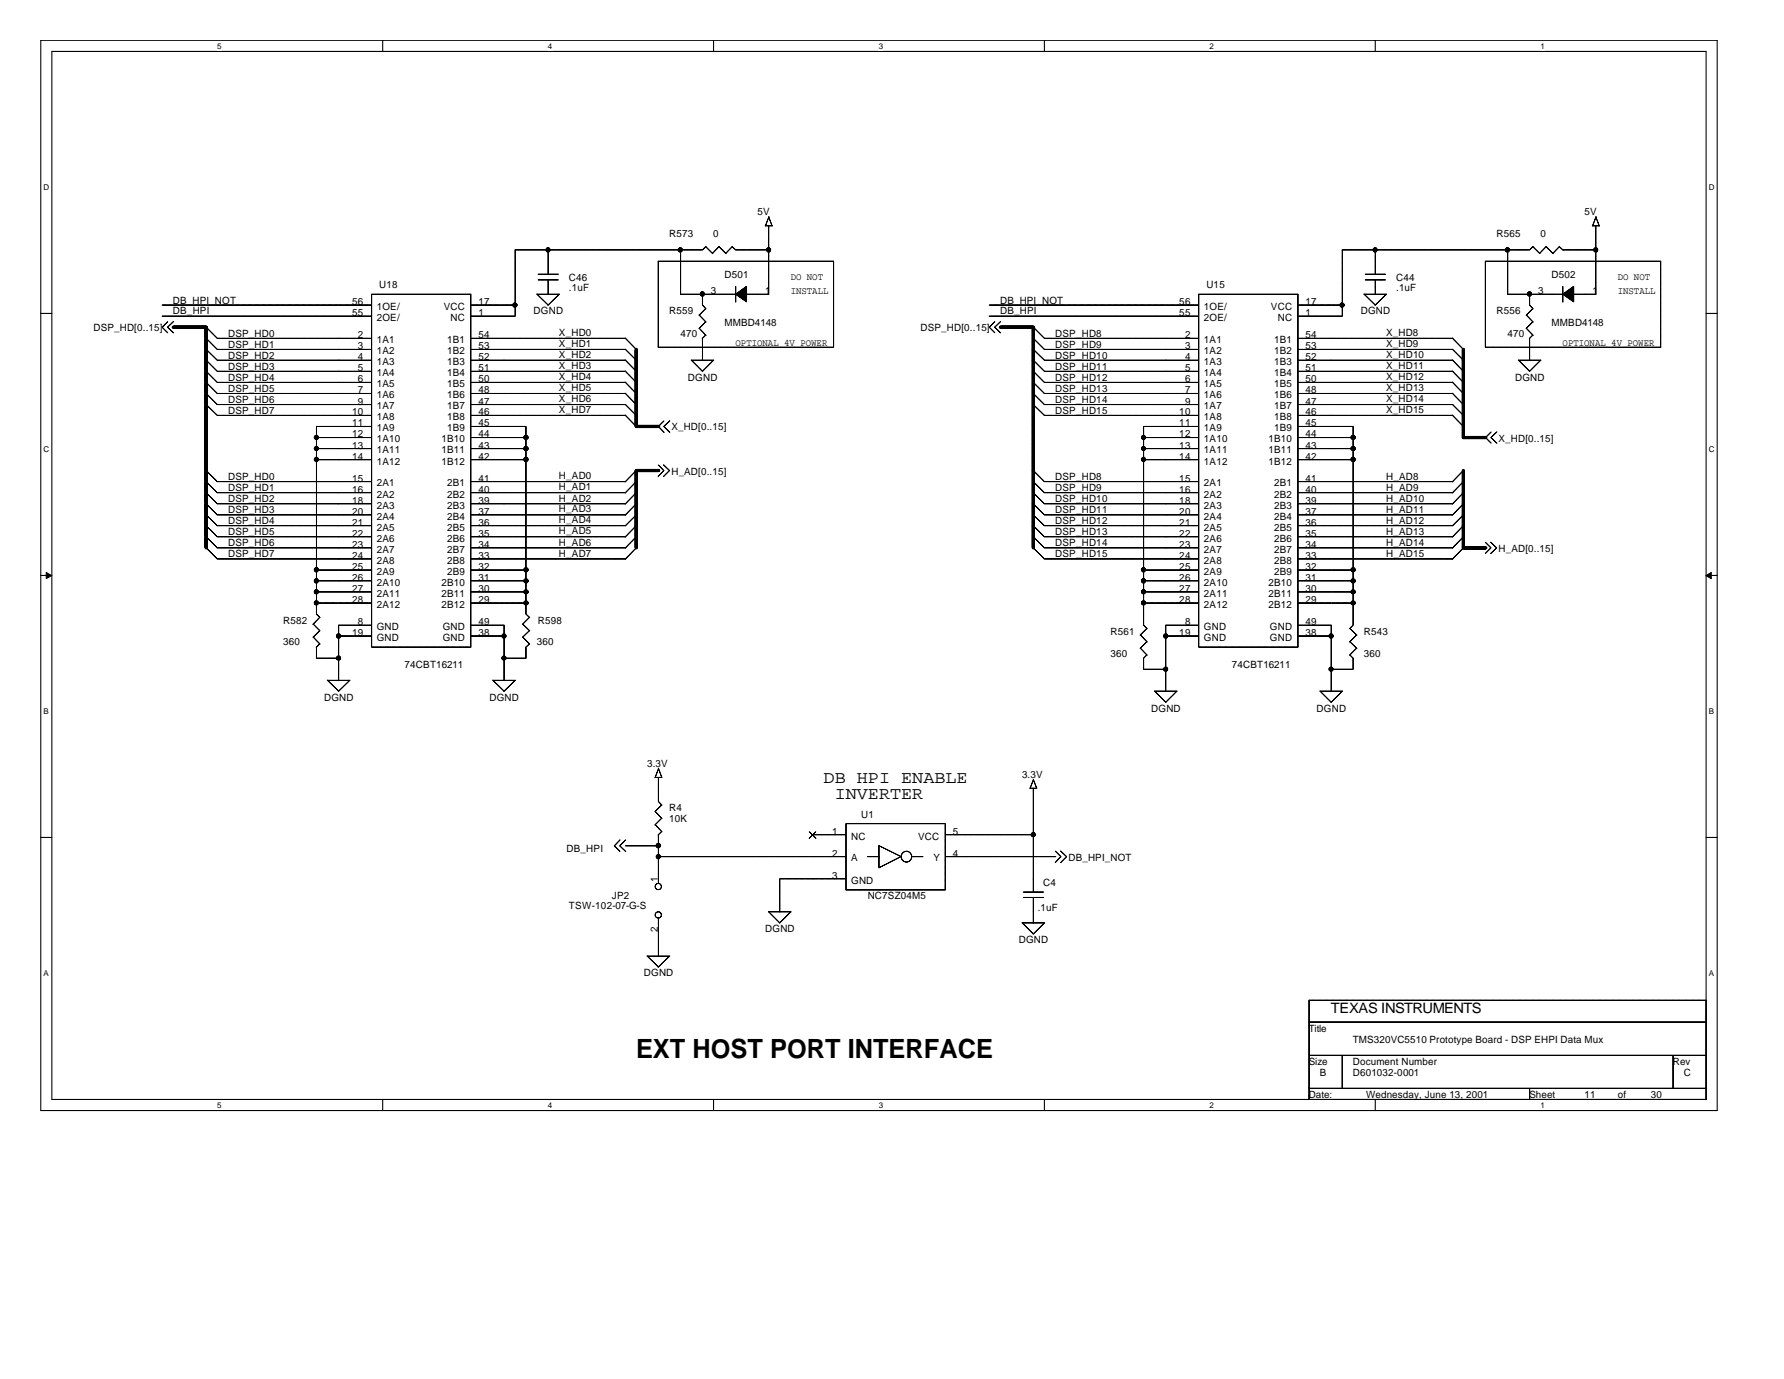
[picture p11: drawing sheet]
<svg xmlns="http://www.w3.org/2000/svg" width="279mm" height="216mm" viewBox="0 0 279 216" stroke-linecap="round" stroke-linejoin="round" font-family="sans-serif">
<path d="M6.4 6.3h262.5v167.6h-262.5zM8.1 8.1h259.1v164h-259.1z" fill="none" stroke="#000" stroke-width=".17"/>
<g fill="#fff">
<path d="M34 6.6h.7v1.4h-.7z"/>
<path d="M34 172.4h.7v1.4h-.7z"/>
</g>
<path d="M59.9 6.3v1.8M59.9 172.1v1.8" fill="none" stroke="#000" stroke-width=".17"/>
<g fill="#fff">
<path d="M85.8 6.6h.7v1.4h-.7z"/>
<path d="M85.8 172.4h.7v1.4h-.7z"/>
</g>
<path d="M111.8 6.3v1.8M111.8 172.1v1.8" fill="none" stroke="#000" stroke-width=".17"/>
<g fill="#fff">
<path d="M137.6 6.6h.7v1.4h-.7z"/>
<path d="M137.6 172.4h.7v1.4h-.7z"/>
</g>
<path d="M163.6 6.3v1.8M163.6 172.1v1.8" fill="none" stroke="#000" stroke-width=".17"/>
<g fill="#fff">
<path d="M189.4 6.6h.7v1.4h-.7z"/>
<path d="M189.4 172.4h.7v1.4h-.7z"/>
</g>
<path d="M215.4 6.3v1.8M215.4 172.1v1.8" fill="none" stroke="#000" stroke-width=".17"/>
<g fill="#fff">
<path d="M241.3 6.6h.6v1.4h-.6z"/>
<path d="M241.3 172.4h.6v1.4h-.6z"/>
<path d="M6.8 28.6h.9v1.4h-.9z"/>
<path d="M267.6 28.6h.9v1.4h-.9z"/>
<path d="M6.8 69.6h.9v1.4h-.9z"/>
<path d="M267.6 69.6h.9v1.4h-.9z"/>
</g>
<path d="M6.4 49.1h1.7M267.2 49.1h1.7" fill="none" stroke="#000" stroke-width=".17"/>
<g fill="#fff">
<path d="M6.8 110.6h.8v1.4h-.8z"/>
<path d="M267.6 110.6h.8v1.4h-.8z"/>
</g>
<path d="M6.4 90.1h1.7M267.2 90.1h1.7" fill="none" stroke="#000" stroke-width=".17"/>
<g fill="#000" stroke="#000" stroke-width=".16">
<path d="M7.2 89.6l.9 .5-.9 .5z" fill-rule="evenodd"/>
<path d="M267.2 90.1l.8-.5v1z" fill-rule="evenodd"/>
</g>
<g fill="#fff">
<path d="M6.8 151.6h.8v1.4h-.8z"/>
<path d="M267.6 151.6h.8v1.4h-.8z"/>
</g>
<g fill="none" stroke="#000" stroke-width=".17">
<path d="M85.8 39.1v3.9M106.6 39.1v7M110.5 38.6l1.1 1.1M110.6 38.6l-.6 .5h-29.3v10.4M112.6 38.6l1.1 1.1M112.6 38.6l-1 1.1M114.7 38.6l.6 .6M114.7 38.6l-1 1.1M115.2 39.1h5.2M119.8 35.4h1.1M120.4 35.4v10.7M120.4 34l.5 1.4"/>
<path d="M120.4 33.9l-.5 1.5M215.4 39.1v3.9M236.1 39.1v7M240.1 38.6l1.1 1.1M240.1 38.6l-.5 .5h-29.4v10.4M242.1 38.6l1.1 1.1M242.2 38.6l-1.1 1.1M244.2 38.6l.6 .6M244.3 38.6l-1.1 1.1M244.8 39.1h5.2M249.4 35.4h1M249.9 35.4v10.7"/>
<path d="M249.9 34l.6 1.4M250 33.9l-.6 1.5M25.4 47.8h32.8M25.4 49.5h32.8M26.3 50.3l-.9 .9 .9 .9M27.2 50.3l-1 .9 1 .9M32.3 58.1l1.7 1.8h24.2M32.3 54.7l1.7 1.7h24.2M32.3 51.2l1.7 1.8h24.2M32.3 52.9l1.7 1.8h24.2M32.3 56.4l1.7 1.7h24.2M32.3 59.8l1.7 1.8h24.2"/>
<path d="M58.2 46.1h15.5v55.2h-15.5zM73.7 56.4h24.3M73.7 53h24.3M73.7 54.7h24.3M73.7 58.1h24.3M73.7 59.9h24.3M73.7 47.8h7M73.7 49.5h7M84.1 46l1.7 1.8M84.1 46.1h3.5M84.3 43.8h3.2M84.3 42.9h3.2"/>
<path d="M85.8 43.8v2.3M87.6 46.1l-1.8 1.7M97.9 52.9l1.7 1.8M97.9 54.7l1.7 1.7M97.9 56.4l1.7 1.7M97.9 58.1l1.7 1.8M97.9 59.8l1.7 1.8M106.6 46.1h8.6M108.2 56.4l1.8 1.7M108.3 56.4h3.5M109.5 49.3l1.1 1.1M109.5 51.4l1.1 1.1"/>
<path d="M110 46.1v1.7l.6 .6M110 53v3.4M110.5 48.3l-1 1.1M110.5 50.4l-1 1M110.5 52.5l-.5 .5M111.8 56.4l-1.8 1.8M115.2 44.8v2.5M116.9 46.1h3.5M154.9 47.8h32.8M154.9 49.5h32.8M155.8 50.3l-.9 .9 .9 .9M156.7 50.3l-.9 .9 .9 .9"/>
<path d="M161.8 54.7l1.8 1.7h24.1M161.8 51.2l1.8 1.8h24.1M161.8 52.9l1.8 1.8h24.1M161.8 56.4l1.8 1.7h24.1M161.8 58.1l1.8 1.8h24.1M161.8 59.8l1.8 1.8h24.1M187.7 46.1h15.6v55.2h-15.6zM203.3 56.4h24.2M203.3 53h24.2M203.3 54.7h24.2M203.3 58.1h24.2M203.3 59.9h24.2"/>
<path d="M203.3 47.8h7M203.3 49.5h7M213.6 46l1.8 1.8M213.6 46.1h3.6M213.8 43.8h3.2M213.8 42.9h3.2M215.4 43.8v2.3M217.1 46.1l-1.8 1.7M227.4 52.9l1.8 1.8M227.4 54.7l1.8 1.7M227.4 56.4l1.8 1.7M227.4 58.1l1.8 1.8"/>
<path d="M227.4 59.8l1.8 1.8M236.1 46.1h8.7M237.8 56.4l1.8 1.7M237.8 56.4h3.5M239 49.3l1.1 1.1M239 51.4l1.1 1.1M239.6 46.1v1.7l.5 .6M239.6 53v3.4M240.1 48.3l-1.1 1.1M240.1 50.4l-1.1 1M240.1 52.5l-.6 .5M241.3 56.4l-1.8 1.8"/>
<path d="M244.8 44.8v2.5M246.4 46.1h3.5M32.3 61.6l1.7 1.7h24.2M32.3 63.3l1.7 1.7h24.2M32.3 73.6l1.7 1.8h24.2M32.3 75.4l1.7 1.7h24.2M32.3 77.1l1.7 1.8h24.2M32.3 78.8l1.7 1.8h24.2M49.6 68.5h8.6M49.6 70.2h8.6M49.6 72h8.6M58.2 66.8h-8.6v29.3l.5 .6"/>
<path d="M73.7 61.6h24.3M73.7 63.3h24.3M73.7 65h24.3M73.7 66.8h8.7M73.7 68.5h8.7M73.7 70.2h8.7M73.7 72h8.7M73.7 75.4h24.3M73.7 77.1h24.3M73.7 78.9h24.3M82.4 66.8v29.3l.6 .6M97.9 61.6l1.7 1.7"/>
<path d="M97.9 63.3l1.7 1.7M97.9 65l1.7 1.8M99.6 73.7l-1.7 1.7M99.6 75.4l-1.7 1.8M99.6 77.1l-1.7 1.8M99.6 78.9l-1.7 1.8M103.1 72.8l.9 .9-.9 .9M103.9 72.8l1 .9-1 .9M104 65.9l-.9 .9 .9 .9M104.9 65.9l-.9 .9 .9 .9M161.8 61.6l1.8 1.7h24.1M161.8 63.3l1.8 1.7h24.1"/>
<path d="M161.8 73.6l1.8 1.8h24.1M161.8 75.4l1.8 1.7h24.1M161.8 77.1l1.8 1.8h24.1M161.8 78.8l1.8 1.8h24.1M179.1 68.5h8.6M179.1 70.2h8.6M179.1 72h8.6M187.7 66.8h-8.6v31.1l.6 .5M203.3 61.6h24.2M203.3 63.3h24.2M203.3 65h24.2M203.3 66.8h8.7"/>
<path d="M203.3 68.5h8.7M203.3 70.2h8.7M203.3 72h8.7M203.3 75.4h24.2M203.3 77.1h24.2M203.3 78.9h24.2M211.9 66.8v31.1l-.5 .5M227.4 63.3l1.8 1.7M227.4 61.6l1.8 1.7M227.4 65l1.8 1.8M229.2 77.1l-1.8 1.8M229.2 78.9l-1.8 1.8"/>
<path d="M229.2 73.7l-1.8 1.7M229.2 75.4l-1.8 1.8M233.5 67.6l-.8 .9 .8 .9M234.4 67.6l-.9 .9 .9 .9M32.3 80.6l1.7 1.7h24.2M32.3 82.3l1.7 1.7h24.2M32.3 84l1.7 1.8h24.2M32.3 85.7l1.7 1.8h24.2M49.1 97.7l1 1.1M49.1 99.7l1 1.1M49.6 89.2h8.6M49.6 90.9h8.6"/>
<path d="M49.6 92.7h8.6M49.6 94.4h8.6M50.1 96.7l-1.1 1.1M50.1 98.7l-1.1 1.1M53 99.6h5.2M58.2 97.9h-5.2v8.7M73.7 80.6h24.3M73.7 82.3h24.3M73.7 84h24.3M73.7 85.8h24.3M73.7 87.5h24.3M73.7 89.2h8.7"/>
<path d="M73.7 90.9h8.7M73.7 92.7h8.7M73.7 94.4h8.7M73.7 97.9h5.2v8.7M73.7 99.6h5.2M81.9 97.7l1.1 1.1M81.9 99.7l1.1 1.1M82.9 96.7l-1.1 1.1M82.9 98.7l-1.1 1.1M99.6 80.6l-1.7 1.7M99.6 82.3l-1.7 1.8M99.6 84l-1.7 1.8"/>
<path d="M99.6 85.8l-1.7 1.8M161.8 80.6l1.8 1.7h24.1M161.8 82.3l1.8 1.7h24.1M161.8 84l1.8 1.8h24.1M161.8 85.7l1.8 1.8h24.1M178.6 99.4l1.1 1.1M179.1 89.2h8.6M179.1 90.9h8.6M179.1 92.7h8.6M179.1 94.4h8.6M179.6 98.4l-1 1M182.6 99.6h5.1"/>
<path d="M187.7 97.9h-5.1v10.4M203.3 80.6h24.2M203.3 82.3h24.2M203.3 84h24.2M203.3 85.8h24.2M203.3 87.5h24.2M203.3 89.2h8.7M203.3 90.9h8.7M203.3 92.7h8.7M203.3 94.4h8.7M203.3 97.9h5.2v10.4M203.3 99.6h5.2"/>
<path d="M211.4 98.4l1.1 1M212.5 99.4l-1.1 1.1M229.2 80.6l-1.8 1.7M229.2 85.8l-1.8 1.8M229.2 84l-1.8 1.8M229.2 82.3l-1.8 1.8M232.6 84.9l.9 .9-.9 .9M233.5 84.9l.9 .9-.9 .9M49.6 101.3v1.7h3.5M50.1 100.8l-.6 .6M51.3 106.5l1.7 1.7M51.3 106.5h3.5"/>
<path d="M54.8 106.5l-1.8 1.8M77.2 106.5l1.7 1.7M77.2 106.5h3.5M78.9 103h3.5M80.7 106.5l-1.8 1.8M82.4 101.3v1.7M82.9 100.8l-.6 .6M178.6 101.5l1.1 1.1M179.1 103v1.8h3.5M179.6 100.5l-1 1M179.6 102.5l-.5 .6M180.8 108.2l1.8 1.7"/>
<path d="M180.8 108.2h3.6M184.3 108.2l-1.8 1.8M206.7 108.2l1.8 1.7M206.7 108.2h3.6M208.5 104.8h3.5M210.2 108.2l-1.8 1.8M211.4 100.5l1.1 1M211.4 102.5l.6 .6M211.9 103v1.8M212.5 101.5l-1.1 1.1M6.4 131.1h1.7M97.1 131.5l-.9 .9 .9 .9"/>
<path d="M98 132.4h5.2M98 131.5l-.9 .9 .9 .9M102.6 121.7h1M102.6 127l1.1 1.2M102.6 129.1l1.1 1.1M103.1 121.7v3.8l.6 .6M103.1 130.7v7.6M103.1 120.3l.6 1.5M103.1 134.1h29.4M103.2 120.3l-.6 1.4M103.6 126l-1 1.1M103.6 128.1l-1 1.1"/>
<path d="M103.6 130.2l-.5 .5M127.3 130.7h5.2M132.5 129h15.5v10.3h-15.5zM132.5 137.6h-10.4v5.2M135.9 134.1h1.8M137.6 132.4l3.5 1.7M137.7 132.4v3.5M141.2 134.1l-3.5 1.8M142.8 134.1h1.8M148 134.1h17.3M148 130.7h13.9M160.3 139.7h3.1"/>
<path d="M161.3 123.4h1M161.8 123.4v16.3M161.8 122.1l.6 1.4M161.9 122l-.6 1.4M165.3 133.2l.9 .9-.9 1M166.1 133.2l.9 .9-.9 1M267.2 131.1h1.7M101.3 149.7l1.8 1.7M101.4 149.7h3.5M103.1 143.8v5.9M104.9 149.7l-1.8 1.7M120.3 142.7l1.8 1.8"/>
<path d="M120.4 142.8h3.5M123.9 142.8l-1.8 1.7M160.1 144.4l1.7 1.8M160.1 144.5h3.5M160.3 140.5h3.1M161.8 140.5v4M163.6 144.5l-1.8 1.8M205 156.6h62.2v15.5h-62.2zM205 160h62.2M205 165.2h62.2M205 170.4h62.2M210.2 165.2v5.2"/>
<path d="M239.6 170.4v1.7M262 165.2v5.2"/>
<circle cx="103.1" cy="138.8" r=".49"/>
<circle cx="142" cy="134.1" r=".83"/>
<circle cx="103.1" cy="143.2" r=".49"/>
</g>
<path d="M103.1 40.9h27.5v13.5h-27.5zM232.6 40.9h27.5v13.5h-27.5zM126.7 130.2l1.1 1.1M127.8 130.2l-1.1 1.1" fill="none" stroke="#000" stroke-width=".16"/>
<g fill="#000" stroke="#000" stroke-width=".17">
<path d="M115.2 46.1l1.7-1.3v2.5z" fill-rule="evenodd"/>
<path d="M244.8 46.1l1.7-1.3v2.5z" fill-rule="evenodd"/>
<circle cx="85.8" cy="39.1" r=".33"/>
<circle cx="106.6" cy="39.1" r=".33"/>
<circle cx="120.4" cy="39.1" r=".33"/>
<circle cx="215.4" cy="39.1" r=".33"/>
<circle cx="236.1" cy="39.1" r=".33"/>
<circle cx="249.9" cy="39.1" r=".33"/>
<circle cx="80.6" cy="47.8" r=".33"/>
<circle cx="110" cy="46" r=".33"/>
<circle cx="210.2" cy="47.8" r=".33"/>
<circle cx="239.5" cy="46" r=".33"/>
<circle cx="49.5" cy="71.9" r=".33"/>
<circle cx="49.5" cy="70.2" r=".32"/>
<circle cx="49.5" cy="68.5" r=".32"/>
<circle cx="82.4" cy="71.9" r=".33"/>
<circle cx="82.4" cy="70.2" r=".33"/>
<circle cx="82.4" cy="68.5" r=".33"/>
<circle cx="179.1" cy="71.9" r=".33"/>
<circle cx="179.1" cy="70.2" r=".32"/>
<circle cx="179.1" cy="68.5" r=".32"/>
<circle cx="211.9" cy="71.9" r=".33"/>
<circle cx="211.9" cy="70.2" r=".33"/>
<circle cx="211.9" cy="68.5" r=".33"/>
<circle cx="49.5" cy="89.2" r=".33"/>
<circle cx="49.5" cy="90.9" r=".33"/>
<circle cx="49.5" cy="92.7" r=".32"/>
<circle cx="49.5" cy="94.4" r=".32"/>
<circle cx="53" cy="99.6" r=".33"/>
<circle cx="78.9" cy="99.6" r=".33"/>
<circle cx="82.4" cy="89.2" r=".33"/>
<circle cx="82.4" cy="90.9" r=".33"/>
<circle cx="82.4" cy="92.7" r=".33"/>
<circle cx="82.4" cy="94.4" r=".33"/>
<circle cx="179.1" cy="89.2" r=".33"/>
<circle cx="179.1" cy="90.9" r=".33"/>
<circle cx="179.1" cy="92.7" r=".32"/>
<circle cx="179.1" cy="94.4" r=".32"/>
<circle cx="182.5" cy="99.6" r=".33"/>
<circle cx="208.5" cy="99.6" r=".33"/>
<circle cx="211.9" cy="89.2" r=".33"/>
<circle cx="211.9" cy="90.9" r=".33"/>
<circle cx="211.9" cy="92.7" r=".33"/>
<circle cx="211.9" cy="94.4" r=".33"/>
<circle cx="53" cy="103" r=".32"/>
<circle cx="78.9" cy="103" r=".32"/>
<circle cx="182.6" cy="104.8" r=".32"/>
<circle cx="208.5" cy="104.8" r=".32"/>
<circle cx="103.1" cy="132.4" r=".33"/>
<circle cx="103.1" cy="134.1" r=".33"/>
<circle cx="161.8" cy="130.7" r=".32"/>
</g>
<path d="M27.1 51.2h5.2M32.3 51.2v34.6M99.6 54.7v12.1M156.7 51.2h5.2M161.8 51.2v34.6M229.2 54.7v13.8M99.6 66.8h3.6M103.2 73.7h-3.6v12.1M229.2 73.7v12.1M229.2 68.5h3.5M229.2 85.8h3.5" fill="none" stroke="#000" stroke-width=".51"/>
<text font-size="4.1" x="99.6" y="165.7">EXT HOST PORT INTERFACE</text>
<g font-size="2.8">
<text x="129" y="122.6">DB HPI ENABLE</text>
<text x="130.7" y="125.1">INVERTER</text>
</g>
<text font-size="2.2" x="208.4" y="158.7">TEXAS INSTRUMENTS</text>
<g font-size="1.6">
<text x="118.6" y="33.7">5V</text>
<text x="248.2" y="33.7">5V</text>
<text x="104.8" y="37.2">R573</text>
<text x="111.7" y="37.2">0</text>
<text x="234.4" y="37.2">R565</text>
<text x="241.3" y="37.2">0</text>
<text x="27.1" y="47.5">DB_HPI_NOT</text>
<text x="55.2" y="47.8">56</text>
<text x="59.4" y="45.1">U18</text>
<text x="74.9" y="47.8">17</text>
<text x="89.1" y="44.1">C46</text>
<text x="89.1" y="45.6">.1uF</text>
<text x="111.3" y="46.1">3</text>
<text x="113.5" y="43.6">D501</text>
<text x="119.8" y="46.1">1</text>
<text x="123.8" y="43.9">DO NOT</text>
<text x="123.8" y="46">INSTALL</text>
<text x="156.6" y="47.5">DB_HPI_NOT</text>
<text x="184.7" y="47.8">56</text>
<text x="188.9" y="45.1">U15</text>
<text x="204.5" y="47.8">17</text>
<text x="218.7" y="44.1">C44</text>
<text x="218.7" y="45.6">.1uF</text>
<text x="240.9" y="46.1">3</text>
<text x="243" y="43.6">D502</text>
<text x="249.4" y="46.1">1</text>
<text x="253.4" y="43.9">DO NOT</text>
<text x="253.4" y="46">INSTALL</text>
<text x="14.6" y="51.9">DSP_HD[0..15]</text>
<text x="27.1" y="49.2">DB_HPI</text>
<text x="35.7" y="52.7">DSP_HD0</text>
<text x="55.2" y="49.5">55</text>
<text x="56" y="53">2</text>
<text x="59" y="53.7">1A1</text>
<text x="59" y="48.5">1OE/</text>
<text x="59" y="50.2">2OE/</text>
<text x="69.5" y="48.5">VCC</text>
<text x="70" y="53.7">1B1</text>
<text x="70.6" y="50.2">NC</text>
<text x="74.9" y="49.5">1</text>
<text x="74.9" y="53">54</text>
<text x="83.6" y="49.2">DGND</text>
<text x="87.5" y="52.5">X_HD0</text>
<text x="104.8" y="49.2">R559</text>
<text x="106.6" y="52.7">470</text>
<text x="113.5" y="51">MMBD4148</text>
<text x="144.2" y="51.9">DSP_HD[0..15]</text>
<text x="156.6" y="49.2">DB_HPI</text>
<text x="165.3" y="52.7">DSP_HD8</text>
<text x="184.7" y="49.5">55</text>
<text x="185.6" y="53">2</text>
<text x="188.6" y="53.7">1A1</text>
<text x="188.6" y="48.5">1OE/</text>
<text x="188.6" y="50.2">2OE/</text>
<text x="199.1" y="48.5">VCC</text>
<text x="199.6" y="53.7">1B1</text>
<text x="200.1" y="50.2">NC</text>
<text x="204.5" y="49.5">1</text>
<text x="204.5" y="53">54</text>
<text x="213.1" y="49.2">DGND</text>
<text x="217.1" y="52.5">X_HD8</text>
<text x="234.4" y="49.2">R556</text>
<text x="236.1" y="52.7">470</text>
<text x="243" y="51">MMBD4148</text>
<text x="35.7" y="54.4">DSP_HD1</text>
<text x="35.7" y="56.2">DSP_HD2</text>
<text x="35.7" y="57.9">DSP_HD3</text>
<text x="35.7" y="59.6">DSP_HD4</text>
<text x="56" y="54.7">3</text>
<text x="56" y="56.4">4</text>
<text x="56" y="58.1">5</text>
<text x="56" y="59.9">6</text>
<text x="59" y="55.5">1A2</text>
<text x="59" y="57.2">1A3</text>
<text x="59" y="58.9">1A4</text>
<text x="70" y="58.9">1B4</text>
<text x="70" y="57.2">1B3</text>
<text x="70" y="55.5">1B2</text>
<text x="74.9" y="59.9">50</text>
<text x="74.9" y="58.1">51</text>
<text x="74.9" y="56.4">52</text>
<text x="74.9" y="54.7">53</text>
<text x="87.5" y="54.3">X_HD1</text>
<text x="87.5" y="56">X_HD2</text>
<text x="87.5" y="59.4">X_HD4</text>
<text x="87.5" y="57.7">X_HD3</text>
<text x="107.7" y="59.6">DGND</text>
<text x="115.2" y="54.2">OPTIONAL 4V POWER</text>
<text x="165.3" y="59.6">DSP_HD12</text>
<text x="165.3" y="57.9">DSP_HD11</text>
<text x="165.3" y="56.2">DSP_HD10</text>
<text x="165.3" y="54.4">DSP_HD9</text>
<text x="185.6" y="54.7">3</text>
<text x="185.6" y="56.4">4</text>
<text x="185.6" y="58.1">5</text>
<text x="185.6" y="59.9">6</text>
<text x="188.6" y="55.5">1A2</text>
<text x="188.6" y="57.2">1A3</text>
<text x="188.6" y="58.9">1A4</text>
<text x="199.6" y="58.9">1B4</text>
<text x="199.6" y="57.2">1B3</text>
<text x="199.6" y="55.5">1B2</text>
<text x="204.5" y="59.9">50</text>
<text x="204.5" y="58.1">51</text>
<text x="204.5" y="56.4">52</text>
<text x="204.5" y="54.7">53</text>
<text x="217.1" y="57.7">X_HD11</text>
<text x="217.1" y="56">X_HD10</text>
<text x="217.1" y="54.3">X_HD9</text>
<text x="217.1" y="59.4">X_HD12</text>
<text x="237.3" y="59.6">DGND</text>
<text x="244.7" y="54.2">OPTIONAL 4V POWER</text>
<text x="35.7" y="61.3">DSP_HD5</text>
<text x="35.7" y="63.1">DSP_HD6</text>
<text x="35.7" y="64.8">DSP_HD7</text>
<text x="55.2" y="65">10</text>
<text x="56" y="61.6">7</text>
<text x="56" y="63.3">9</text>
<text x="59" y="60.6">1A5</text>
<text x="59" y="62.4">1A6</text>
<text x="59" y="64.1">1A7</text>
<text x="59" y="65.8">1A8</text>
<text x="70" y="65.8">1B8</text>
<text x="70" y="64.1">1B7</text>
<text x="70" y="62.4">1B6</text>
<text x="70" y="60.6">1B5</text>
<text x="74.9" y="65">46</text>
<text x="74.9" y="63.3">47</text>
<text x="74.9" y="61.6">48</text>
<text x="87.5" y="64.6">X_HD7</text>
<text x="87.5" y="62.9">X_HD6</text>
<text x="87.5" y="61.2">X_HD5</text>
<text x="165.3" y="61.3">DSP_HD13</text>
<text x="165.3" y="63.1">DSP_HD14</text>
<text x="165.3" y="64.8">DSP_HD15</text>
<text x="184.7" y="65">10</text>
<text x="185.6" y="61.6">7</text>
<text x="185.6" y="63.3">9</text>
<text x="188.6" y="60.6">1A5</text>
<text x="188.6" y="62.4">1A6</text>
<text x="188.6" y="64.1">1A7</text>
<text x="188.6" y="65.8">1A8</text>
<text x="199.6" y="65.8">1B8</text>
<text x="199.6" y="64.1">1B7</text>
<text x="199.6" y="62.4">1B6</text>
<text x="199.6" y="60.6">1B5</text>
<text x="204.5" y="65">46</text>
<text x="204.5" y="63.3">47</text>
<text x="204.5" y="61.6">48</text>
<text x="217.1" y="64.6">X_HD15</text>
<text x="217.1" y="62.9">X_HD14</text>
<text x="217.1" y="61.2">X_HD13</text>
<text x="55.2" y="66.8">11</text>
<text x="55.2" y="68.5">12</text>
<text x="55.2" y="70.2">13</text>
<text x="55.2" y="72">14</text>
<text x="59" y="67.5">1A9</text>
<text x="59" y="69.3">1A10</text>
<text x="59" y="71">1A11</text>
<text x="69.1" y="71">1B11</text>
<text x="69.1" y="69.3">1B10</text>
<text x="70" y="67.5">1B9</text>
<text x="74.9" y="72">42</text>
<text x="74.9" y="70.2">43</text>
<text x="74.9" y="68.5">44</text>
<text x="74.9" y="66.8">45</text>
<text x="105.2" y="67.4">X_HD[0..15]</text>
<text x="184.7" y="66.8">11</text>
<text x="184.7" y="68.5">12</text>
<text x="184.7" y="70.2">13</text>
<text x="184.7" y="72">14</text>
<text x="188.6" y="67.5">1A9</text>
<text x="188.6" y="69.3">1A10</text>
<text x="188.6" y="71">1A11</text>
<text x="198.7" y="71">1B11</text>
<text x="198.7" y="69.3">1B10</text>
<text x="199.6" y="67.5">1B9</text>
<text x="204.5" y="72">42</text>
<text x="204.5" y="70.2">43</text>
<text x="204.5" y="68.5">44</text>
<text x="204.5" y="66.8">45</text>
<text x="234.7" y="69.1">X_HD[0..15]</text>
<text x="35.7" y="75.1">DSP_HD0</text>
<text x="35.7" y="76.9">DSP_HD1</text>
<text x="55.2" y="75.4">15</text>
<text x="55.2" y="77.1">16</text>
<text x="59" y="72.7">1A12</text>
<text x="59" y="76.2">2A1</text>
<text x="59" y="77.9">2A2</text>
<text x="69.1" y="72.7">1B12</text>
<text x="70" y="77.9">2B2</text>
<text x="70" y="76.2">2B1</text>
<text x="74.9" y="77.1">40</text>
<text x="74.9" y="75.4">41</text>
<text x="87.5" y="76.7">H_AD1</text>
<text x="87.5" y="75">H_AD0</text>
<text x="105.2" y="74.3">H_AD[0..15]</text>
<text x="165.3" y="75.1">DSP_HD8</text>
<text x="165.3" y="76.9">DSP_HD9</text>
<text x="184.7" y="75.4">15</text>
<text x="184.7" y="77.1">16</text>
<text x="188.6" y="72.7">1A12</text>
<text x="188.6" y="76.2">2A1</text>
<text x="188.6" y="77.9">2A2</text>
<text x="198.7" y="72.7">1B12</text>
<text x="199.6" y="77.9">2B2</text>
<text x="199.6" y="76.2">2B1</text>
<text x="204.5" y="77.1">40</text>
<text x="204.5" y="75.4">41</text>
<text x="217.1" y="75.1">H_AD8</text>
<text x="217.1" y="76.9">H_AD9</text>
<text x="35.7" y="78.6">DSP_HD2</text>
<text x="35.7" y="80.3">DSP_HD3</text>
<text x="35.7" y="82.1">DSP_HD4</text>
<text x="35.7" y="83.8">DSP_HD5</text>
<text x="55.2" y="78.9">18</text>
<text x="55.2" y="80.6">20</text>
<text x="55.2" y="82.3">21</text>
<text x="59" y="79.6">2A3</text>
<text x="59" y="81.4">2A4</text>
<text x="59" y="83.1">2A5</text>
<text x="70" y="83.1">2B5</text>
<text x="70" y="81.4">2B4</text>
<text x="70" y="79.6">2B3</text>
<text x="74.9" y="82.3">36</text>
<text x="74.9" y="80.6">37</text>
<text x="74.9" y="78.9">39</text>
<text x="87.5" y="83.6">H_AD5</text>
<text x="87.5" y="81.9">H_AD4</text>
<text x="87.5" y="80.2">H_AD3</text>
<text x="87.5" y="78.6">H_AD2</text>
<text x="165.3" y="80.3">DSP_HD11</text>
<text x="165.3" y="82.1">DSP_HD12</text>
<text x="165.3" y="78.6">DSP_HD10</text>
<text x="165.3" y="83.8">DSP_HD13</text>
<text x="184.7" y="78.9">18</text>
<text x="184.7" y="80.6">20</text>
<text x="184.7" y="82.3">21</text>
<text x="188.6" y="79.6">2A3</text>
<text x="188.6" y="81.4">2A4</text>
<text x="188.6" y="83.1">2A5</text>
<text x="199.6" y="83.1">2B5</text>
<text x="199.6" y="81.4">2B4</text>
<text x="199.6" y="79.6">2B3</text>
<text x="204.5" y="82.3">36</text>
<text x="204.5" y="80.6">37</text>
<text x="204.5" y="78.9">39</text>
<text x="217.1" y="80.3">H_AD11</text>
<text x="217.1" y="83.8">H_AD13</text>
<text x="217.1" y="78.6">H_AD10</text>
<text x="217.1" y="82.1">H_AD12</text>
<text x="35.7" y="85.5">DSP_HD6</text>
<text x="35.7" y="87.2">DSP_HD7</text>
<text x="55.2" y="84">22</text>
<text x="55.2" y="85.8">23</text>
<text x="55.2" y="87.5">24</text>
<text x="55.2" y="89.2">25</text>
<text x="59" y="84.8">2A6</text>
<text x="59" y="86.5">2A7</text>
<text x="59" y="88.3">2A8</text>
<text x="70" y="88.3">2B8</text>
<text x="70" y="86.5">2B7</text>
<text x="70" y="84.8">2B6</text>
<text x="74.9" y="89.2">32</text>
<text x="74.9" y="87.5">33</text>
<text x="74.9" y="85.8">34</text>
<text x="74.9" y="84">35</text>
<text x="87.5" y="85.5">H_AD6</text>
<text x="87.5" y="87.2">H_AD7</text>
<text x="165.3" y="85.5">DSP_HD14</text>
<text x="165.3" y="87.2">DSP_HD15</text>
<text x="184.7" y="84">22</text>
<text x="184.7" y="85.8">23</text>
<text x="184.7" y="87.5">24</text>
<text x="184.7" y="89.2">25</text>
<text x="188.6" y="84.8">2A6</text>
<text x="188.6" y="86.5">2A7</text>
<text x="188.6" y="88.3">2A8</text>
<text x="199.6" y="88.3">2B8</text>
<text x="199.6" y="86.5">2B7</text>
<text x="199.6" y="84.8">2B6</text>
<text x="204.5" y="89.2">32</text>
<text x="204.5" y="87.5">33</text>
<text x="204.5" y="85.8">34</text>
<text x="204.5" y="84">35</text>
<text x="217.1" y="87.2">H_AD15</text>
<text x="217.1" y="85.5">H_AD14</text>
<text x="234.7" y="86.4">H_AD[0..15]</text>
<text x="55.2" y="90.9">26</text>
<text x="55.2" y="92.7">27</text>
<text x="55.2" y="94.4">28</text>
<text x="59" y="90">2A9</text>
<text x="59" y="91.7">2A10</text>
<text x="59" y="93.4">2A11</text>
<text x="59" y="95.2">2A12</text>
<text x="69.1" y="95.2">2B12</text>
<text x="69.1" y="93.4">2B11</text>
<text x="69.1" y="91.7">2B10</text>
<text x="70" y="90">2B9</text>
<text x="74.9" y="94.4">29</text>
<text x="74.9" y="92.7">30</text>
<text x="74.9" y="90.9">31</text>
<text x="184.7" y="90.9">26</text>
<text x="184.7" y="92.7">27</text>
<text x="184.7" y="94.4">28</text>
<text x="188.6" y="90">2A9</text>
<text x="188.6" y="91.7">2A10</text>
<text x="188.6" y="93.4">2A11</text>
<text x="188.6" y="95.2">2A12</text>
<text x="198.7" y="95.2">2B12</text>
<text x="198.7" y="93.4">2B11</text>
<text x="198.7" y="91.7">2B10</text>
<text x="199.6" y="90">2B9</text>
<text x="204.5" y="94.4">29</text>
<text x="204.5" y="92.7">30</text>
<text x="204.5" y="90.9">31</text>
<text x="44.4" y="97.6">R582</text>
<text x="44.4" y="101">360</text>
<text x="55.2" y="99.6">19</text>
<text x="56" y="97.9">8</text>
<text x="59" y="98.6">GND</text>
<text x="59" y="100.3">GND</text>
<text x="69.3" y="98.6">GND</text>
<text x="69.3" y="100.3">GND</text>
<text x="74.9" y="97.9">49</text>
<text x="74.9" y="99.6">38</text>
<text x="84.1" y="101">360</text>
<text x="84.2" y="97.6">R598</text>
<text x="173.9" y="99.4">R561</text>
<text x="184.7" y="99.6">19</text>
<text x="185.6" y="97.9">8</text>
<text x="188.6" y="98.6">GND</text>
<text x="188.6" y="100.3">GND</text>
<text x="198.9" y="98.6">GND</text>
<text x="198.9" y="100.3">GND</text>
<text x="204.5" y="97.9">49</text>
<text x="204.5" y="99.6">38</text>
<text x="213.6" y="99.4">R543</text>
<text x="63.4" y="104.5">74CBT16211</text>
<text x="173.9" y="102.8">360</text>
<text x="192.9" y="104.5">74CBT16211</text>
<text x="213.6" y="102.8">360</text>
<text x="50.8" y="109.7">DGND</text>
<text x="76.7" y="109.7">DGND</text>
<text x="180.3" y="111.4">DGND</text>
<text x="206.2" y="111.4">DGND</text>
<text x="101.3" y="120.1">3.3V</text>
<text x="160.1" y="121.8">3.3V</text>
<text x="104.8" y="127">R4</text>
<text x="104.8" y="128.7">10K</text>
<text x="130.3" y="130.7">1</text>
<text x="133.3" y="131.4">NC</text>
<text x="134.9" y="128">U1</text>
<text x="143.8" y="131.4">VCC</text>
<text x="149.2" y="130.7">5</text>
<text x="88.7" y="133.3">DB_HPI</text>
<text x="130.3" y="134.1">2</text>
<text x="130.3" y="137.6">3</text>
<text x="133.3" y="134.9">A</text>
<text x="146.2" y="134.9">Y</text>
<text x="149.2" y="134.1">4</text>
<text x="167.3" y="134.7">DB_HPI_NOT</text>
<text x="89.1" y="142.4">TSW-102-07-G-S</text>
<text x="95.8" y="140.8">JP2</text>
<text x="103" y="138.1" transform="rotate(-90 103 138.1)">1</text>
<text x="133.3" y="138.3">GND</text>
<text x="135.9" y="140.8">NC7SZ04M5</text>
<text x="162.5" y="142.7">.1uF</text>
<text x="163.4" y="138.7">C4</text>
<text x="103" y="145.9" transform="rotate(-90 103 145.9)">2</text>
<text x="119.8" y="146">DGND</text>
<text x="159.6" y="147.7">DGND</text>
<text x="100.8" y="152.9">DGND</text>
<text x="205" y="161.5">Title</text>
<text x="205" y="166.7">Size</text>
<text x="211.9" y="163.2">TMS320VC5510 Prototype Board - DSP EHPI Data Mux</text>
<text x="211.9" y="166.7">Document Number</text>
<text x="262" y="166.7">Rev</text>
<text x="205" y="171.9">Date:</text>
<text x="206.7" y="168.4">B</text>
<text x="211.9" y="168.4">D601032-0001</text>
<text x="214" y="171.9">Wednesday, June 13, 2001</text>
<text x="239.5" y="171.9">Sheet</text>
<text x="248.2" y="171.9">11</text>
<text x="253.4" y="171.9">of</text>
<text x="258.5" y="171.9">30</text>
<text x="263.7" y="168.4">C</text>
</g>
<g font-size="1.3">
<text x="34" y="7.7">5</text>
<text x="85.8" y="7.7">4</text>
<text x="137.6" y="7.7">3</text>
<text x="189.4" y="7.7">2</text>
<text x="241.3" y="7.7">1</text>
<text x="6.8" y="29.7">D</text>
<text x="267.6" y="29.7">D</text>
<text x="6.8" y="70.7">C</text>
<text x="267.6" y="70.7">C</text>
<text x="6.8" y="111.8">B</text>
<text x="267.6" y="111.8">B</text>
<text x="6.8" y="152.8">A</text>
<text x="267.6" y="152.8">A</text>
<text x="34" y="173.5">5</text>
<text x="85.8" y="173.5">4</text>
<text x="137.6" y="173.5">3</text>
<text x="189.4" y="173.5">2</text>
<text x="241.3" y="173.5">1</text>
</g>
</svg>
